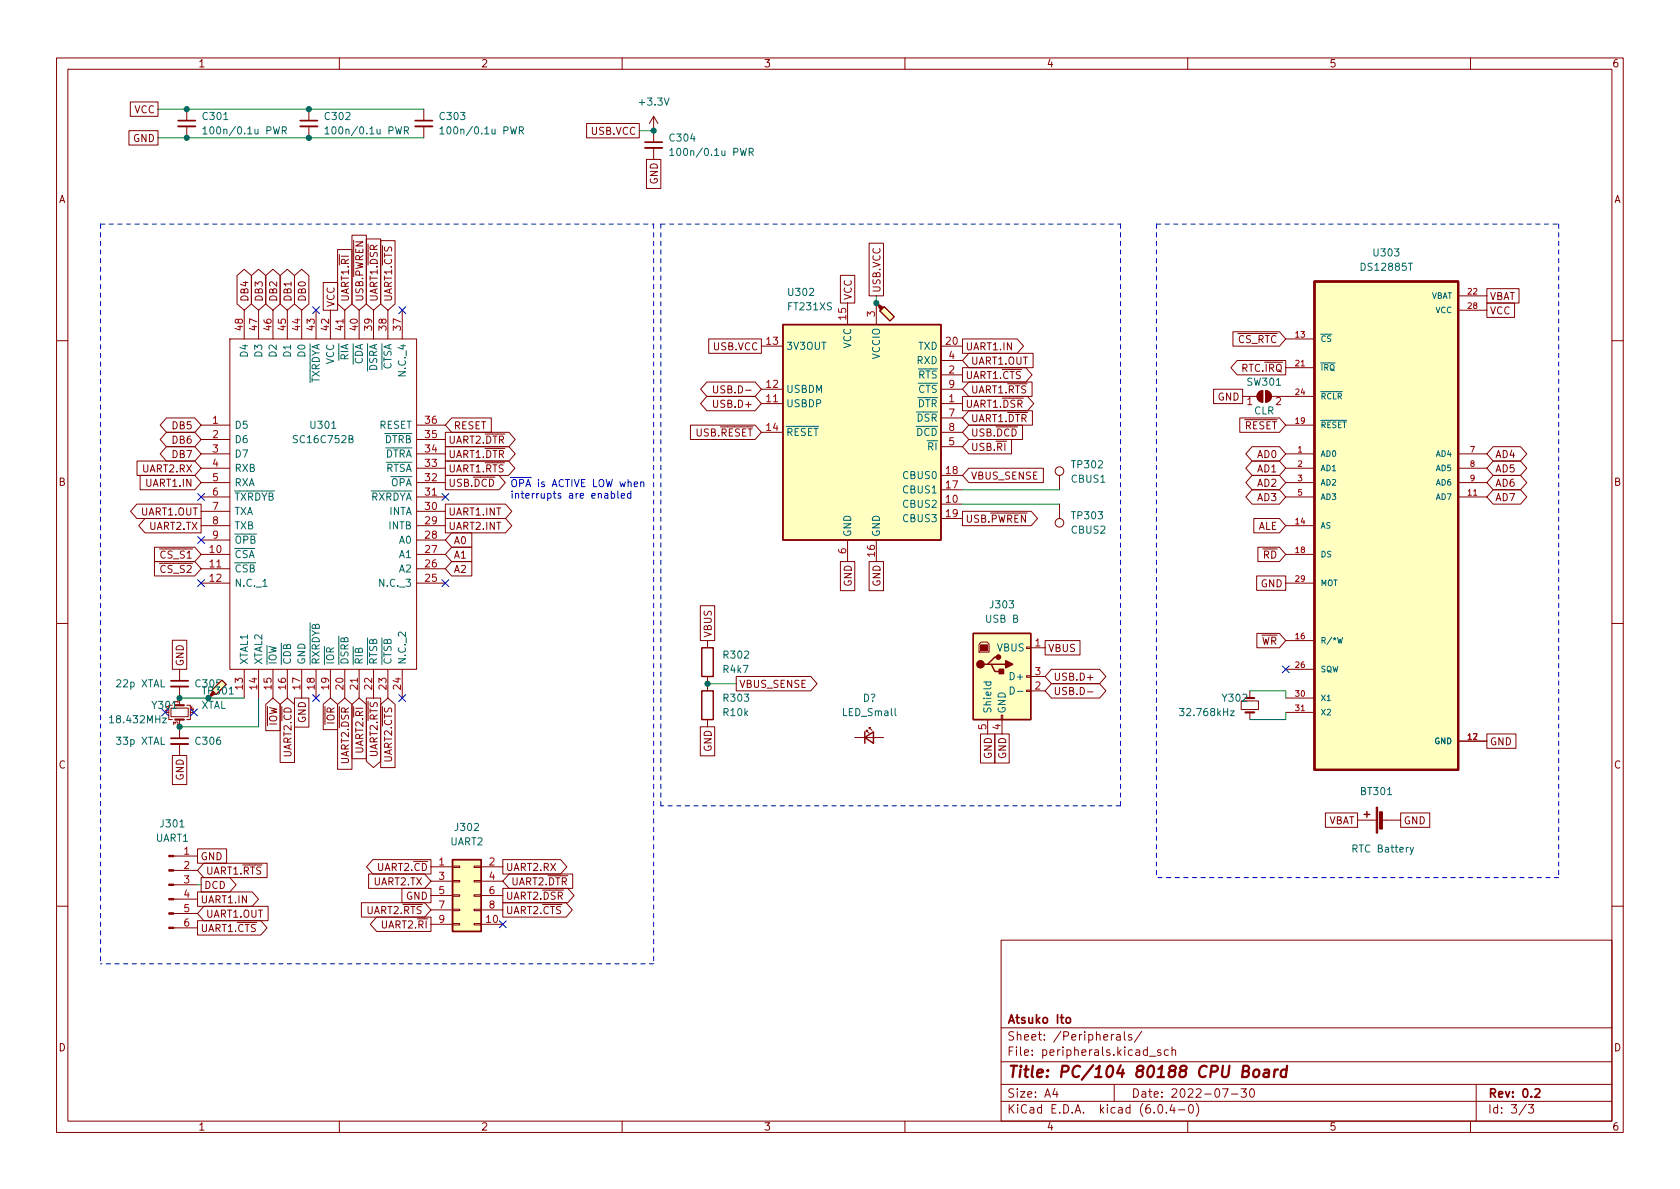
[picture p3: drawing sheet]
<svg xmlns="http://www.w3.org/2000/svg" width="297mm" height="210mm" viewBox="0 0 297 210" stroke-linecap="round" stroke-linejoin="round" font-family="sans-serif">
<g fill="none" stroke="#840000" stroke-width=".18">
<path d="M10 10.2h277v190.1h-277zM12 12.2h273v186.1h-273zM23 18h4.9v2.6h-4.9zM33 19.3v2M54.6 19.3v2M60 10.2v2M74.9 19.3v2M110 10.2v2M160 10.2v2M210 10.2v2M260 10.2v2M22.8 23.1h5.1v2.5h-5.1z"/>
<path d="M33 22.3v2.1M54.6 22.3v2.1M74.9 22.3v2.1M103.7 21.8h9.3v2.6h-9.3zM114.3 28.2h2.5v5.1h-2.5zM115.6 20.6l-.8 1.2M115.6 20.6v4.5M115.6 26.2v2M115.6 20.6l.7 1.2M40.6 59.9h33.1v58.5h-33.1zM41.9 48.7l1.3-1.1 1.3 1.1v5l-1.3 1.2-1.3-1.2zM43.2 54.9v5"/>
<path d="M44.4 48.7l1.3-1.1 1.3 1.1v5l-1.3 1.2-1.3-1.2zM45.7 54.9v5M47 48.7l1.3-1.1 1.2 1.1v5l-1.2 1.2-1.3-1.2zM48.3 54.9v5M49.5 48.7l1.3-1.1 1.3 1.1v5l-1.3 1.2-1.3-1.2zM50.8 54.9v5M52.1 48.7l1.2-1.1 1.3 1.1v5l-1.3 1.2-1.2-1.2zM53.3 54.9v5M55.9 54.9v5M57.1 50h2.6v4.9h-2.6zM58.4 54.9v5M59.7 44.1h2.5v9.6l-1.2 1.2-1.3-1.2z"/>
<path d="M61 54.9v5M62.2 41.6h2.6v12.1l-1.3 1.2-1.3-1.2zM63.5 54.9v5M64.8 42.3h2.5v11.4l-1.3 1.2-1.2-1.2zM66 54.9v5M67.3 42.6h2.6v11.1l-1.3 1.2-1.3-1.2zM68.6 54.9v5M71.1 54.9v5M125.3 59.9h9.3v2.6h-9.3zM148.6 48.7h2.5v4.9h-2.5zM149.9 53.6v3.8M153.7 43h2.5v9.3h-2.5z"/>
<path d="M154.9 53.6h.1M154.9 53.6v3.8M156.3 54.2l1.8 1.8-.7 .8-1.8-1.8zM170.2 59.9h9.7l1.1 1.3-1.1 1.3h-9.7zM218 58.7h8.2l1.1 1.2-1.1 1.3h-8.2zM227.3 59.9h5.1M257.8 52.3h5.1M257.8 54.9h5.1M262.9 53.6h4.9v2.5h-4.9zM262.9 51h5.7v2.6h-5.7zM10 60.2h2M29.4 73.9h5l1.2 1.3-1.2 1.2h-5l-1.1-1.2z"/>
<path d="M29.4 79h5l1.2 1.3-1.2 1.2h-5l-1.1-1.2zM29.4 76.4h5l1.2 1.3-1.2 1.3h-5l-1.1-1.3zM35.6 75.2h5M35.6 77.7h5M73.7 75.2h5M73.7 77.7h5M78.7 79h11.3l1.1 1.3-1.1 1.2h-11.3zM78.7 76.4h11.3l1.1 1.3-1.1 1.3h-11.3zM79.9 73.9h7v2.5h-7l-1.2-1.2zM122.1 75.2h11.4l1.1 1.2-1.1 1.3h-11.4zM125 70.1h8.5l1.1 1.3-1.1 1.2h-8.5l-1.1-1.2zM125 67.6h8.5l1.1 1.2-1.1 1.3h-8.5l-1.1-1.3z"/>
<path d="M126.2 70.8v1l.2 .2h.4l.1-.2v-1M126.2 68.2v1.1l.2 .2 .4-.1 .1-.1v-1.1M134.6 71.4h3.8M134.6 68.8h3.8M134.6 61.2h3.8M134.6 76.4h3.8M166.4 71.4h3.8M166.4 68.8h3.8M166.4 61.2h3.8M166.4 76.4h3.8M166.4 66.3h3.8M166.4 63.7h3.8"/>
<path d="M166.4 79h3.8M166.4 73.9h3.8M170.2 65h11.2l1.1 1.3-1.1 1.3h-11.2zM170.2 70.1h11.5l1.1 1.3-1.1 1.2h-11.5zM171.3 77.7h7.6v2.6h-7.6l-1.1-1.3zM171.3 75.2h9.5v2.5h-9.5l-1.1-1.3zM171.3 72.6h11.2v2.6h-11.2l-1.1-1.3zM171.3 62.5h11.4v2.5h-11.4l-1.1-1.3zM171.3 67.6h11.2v2.5h-11.2l-1.1-1.3zM214.6 68.8h5.1v2.6h-5.1zM218.7 63.7h8.6v2.6h-8.6l-1.1-1.3zM219.2 73.9h7l1.1 1.3-1.1 1.2h-7z"/>
<path d="M219.7 70.1h2.5M221.4 79h4.8l1.1 1.3-1.1 1.2h-4.8l-1.1-1.2zM222.5 69.4l.8-.3v2a1.02 1.02 0 0 1-1-.6 1.02 1.02 0 0 1 .2-1.1zM223.8 69.1a1.02 1.02 0 0 1 1 1 1.02 1.02 0 0 1-1 1zM224.8 70.1h7.6M227.3 75.2h5.1M227.3 65h5.1M264 79h4.8l1.2 1.3-1.2 1.2h-4.8l-1.1-1.2zM285 60.2h2M24.2 89.1h11.4v2.6h-11.4l-1.1-1.3zM24.2 81.5h10.2l1.2 1.3-1.2 1.3h-10.2zM24.8 84.1h9.6l1.2 1.2-1.2 1.3h-9.6z"/>
<path d="M25.6 91.7h10v2.5h-10l-1.1-1.2zM27.3 96.8h7.1l1.2 1.2-1.2 1.3h-7.1zM27.3 99.3h7.1l1.2 1.3-1.2 1.2h-7.1zM35.6 98h5M35.6 95.5h5M35.6 93h5M35.6 80.3h5M35.6 90.4h5M35.6 87.9h5M35.6 85.3h5M35.6 82.8h5M73.7 98h5"/>
<path d="M73.7 95.5h5M73.7 93h5M73.7 80.3h5M73.7 90.4h5M73.7 87.9h5M73.7 85.3h5M73.7 82.8h5M78.7 89.1h10.7l1.1 1.3-1.1 1.3h-10.7zM78.7 84.1h9.5l1.1 1.2-1.1 1.3h-9.5zM78.7 91.7h10.7l1.1 1.3-1.1 1.2h-10.7zM78.7 81.5h11.2l1.1 1.3-1.1 1.3h-11.2zM79.9 99.3h3.5v2.5h-3.5l-1.2-1.2z"/>
<path d="M79.9 94.2h3.5v2.6h-3.5l-1.2-1.3zM79.9 96.8h3.5v2.5h-3.5l-1.2-1.3zM148.6 99.3h2.5v5.1h-2.5zM149.9 95.5v3.8M153.7 99.3h2.5v5.1h-2.5zM154.9 95.5v3.8M166.4 89.1h3.8M166.4 86.6h3.8M166.4 84.1h3.8M166.4 91.7h3.8M170.2 90.4h12.1l1.1 1.3-1.1 1.3h-12.1zM171.3 82.8h13.2v2.5h-13.2l-1.1-1.2z"/>
<path d="M187.3 84.1v2.5M187.3 89.1v2.6M221.4 84.1h4.8l1.1 1.2-1.1 1.3h-4.8l-1.1-1.3zM221.4 86.6h4.8l1.1 1.3-1.1 1.2h-4.8l-1.1-1.2zM221.4 81.5h4.8l1.1 1.3-1.1 1.3h-4.8l-1.1-1.3zM221.7 91.7h4.5l1.1 1.3-1.1 1.2h-4.5zM222.4 96.8h3.8l1.1 1.2-1.1 1.3h-3.8zM227.3 98h5.1M227.3 93h5.1M227.3 80.3h5.1M227.3 87.9h5.1M227.3 85.3h5.1"/>
<path d="M227.3 82.8h5.1M257.8 80.3h5.1M257.8 87.9h5.1M257.8 85.3h5.1M257.8 82.8h5.1M264 86.6h4.8l1.2 1.3-1.2 1.2h-4.8l-1.1-1.2zM264 81.5h4.8l1.2 1.3-1.2 1.3h-4.8l-1.1-1.3zM264 84.1h4.8l1.2 1.2-1.2 1.3h-4.8l-1.1-1.3zM10 110.2h2M30.5 113.2h2.5v5.2h-2.5zM31.7 118.4v2M35.6 100.6h5"/>
<path d="M35.6 103.1h5M43.2 118.4v5M45.7 118.4v5M48.3 118.4v5M50.8 118.4v5M53.3 118.4v5M55.9 118.4v5M58.4 118.4v5M61 118.4v5M63.5 118.4v5M66 118.4v5M68.6 118.4v5"/>
<path d="M71.1 118.4v5M73.7 100.6h5M73.7 103.1h5M123.8 107.1h2.6v6.2h-2.6zM125.1 113.3v1.2M125.1 119.6v2.6M130.2 119.6h13.2l1.1 1.3-1.1 1.3h-13.2zM173.1 113.9l.4-.4h1l.4 .4v1.4h-1.8zM181.5 119.5h.7v.3h-.7zM181.5 114.4h.7v.3h-.7zM182.2 114.5h2.6M182.2 119.6h2.6"/>
<path d="M184.8 113.3h6.2v2.5h-6.2zM185.9 118.4h8.5l1.1 1.2-1.1 1.3h-8.5l-1.1-1.3zM192.3 119.8h.9M222.2 101.8h5.1v2.6h-5.1zM222.2 112h4l1.1 1.3-1.1 1.2h-4zM227.3 103.1h5.1M227.3 113.3h5.1M227.3 118.4h5.1M285 110.2h2M30.2 125.2h3.1v1.5h-3.1zM30.5 133.6h2.5v5.1h-2.5zM30.5 124.7h-.7v2.5h.7"/>
<path d="M31.7 121.4v3.3M31.7 127.2v3.4M31.7 131.6v2M33 124.7h.7v2.5h-.7M37.5 122l1.7-1.7 .8 .7-1.8 1.8zM47 124.5l1.3-1.1 1.2 1.1v4.7h-2.5zM49.5 124.5l1.3-1.1 1.3 1.1v10.3h-2.6zM52.1 123.4h2.5v5.2h-2.5zM57.1 124.5l1.3-1.1 1.3 1.1v4.5h-2.6zM59.7 124.5l1.3-1.1 1.2 1.1v11.5h-2.5zM62.2 124.5l1.3-1.1 1.3 1.1v9.7h-2.6zM64.8 123.4h2.5v11.2l-1.3 1.1-1.2-1.1z"/>
<path d="M67.3 124.5l1.3-1.1 1.3 1.1v11.2h-2.6zM123.8 128.5h2.6v5.2h-2.6zM125.1 127.2v1.3M151.1 130.4h5.1M153.2 129.4v-.2h.2h-.2l.5 .5M153.7 128.9v-.3h.2h-.2l.5 .6M173.4 129.8h2.5v5.1h-2.5zM174.6 127.2v2.6M175.9 129.8h2.5v5.1h-2.5zM177 126.5h.3v.7h-.3zM177.2 127.2v2.6M181.5 122h.7v.3h-.7z"/>
<path d="M182.2 122.2h2.6M185.9 120.9h8.5l1.1 1.3-1.1 1.2h-8.5l-1.1-1.2zM192.3 122.3h.9M219.5 123.9h3v1.6h-3zM221 122.2v1.2M221 126v1.2M227.3 123.4h5.1M227.3 126h5.1M257.8 131.1h5.1M262.9 129.8h5.1v2.5h-5.1zM30.7 159h4.2M30.7 156.5h4.2"/>
<path d="M30.7 153.9h4.2M30.7 151.4h4.2M34.9 157.7h9.7l1.1 1.3-1.1 1.3h-9.7zM34.9 150.1h5.2v2.5h-5.2zM35.6 155.2h5l1.2 1.3-1.2 1.2h-5zM36 152.6h11.2v2.6h-11.2l-1.1-1.3zM63.9 159.6h11.2l1.1 1.3-1.1 1.3h-11.2zM65.2 154.6h9.9l1.1 1.2-1.1 1.3h-9.9zM65.9 152h10.3v2.6h-10.3l-1.1-1.3zM71.1 157.1h5.1v2.5h-5.1zM76.2 153.3h3.8M76.2 155.8h3.8"/>
<path d="M76.2 158.4h3.8M80 158.2h1.3v.3h-1.3zM80 155.7h1.3v.3h-1.3zM80 153.2h1.3v.2h-1.3zM83.8 158.2h1.3v.3h-1.3zM83.8 155.7h1.3v.3h-1.3zM83.8 153.2h1.3v.2h-1.3zM85.1 153.3h3.8M85.1 155.8h3.8M85.1 158.4h3.8M88.9 159.6h11.2l1.1 1.3-1.1 1.3h-11.2zM88.9 152h10.2l1.1 1.3-1.1 1.3h-10.2z"/>
<path d="M88.9 157.1h11.5l1.1 1.3-1.1 1.2h-11.5zM90 154.6h11.3v2.5h-11.3l-1.1-1.3zM234.3 143.8h5.7v2.5h-5.7zM240 145h3.3M244.3 145h3.3M247.6 143.8h5.2v2.5h-5.2zM10 160.2h2M30.7 164.1h4.2M30.7 161.5h4.2M34.9 162.8h11.2l1.1 1.3-1.1 1.2h-11.2zM36 160.3h11.4v2.5h-11.4l-1.1-1.3zM66.6 162.2h9.6v2.5h-9.6l-1.1-1.3z"/>
<path d="M76.2 163.4h3.8M76.2 160.9h3.8M80 163.3h1.3v.3h-1.3zM80 160.8h1.3v.2h-1.3zM83.8 163.3h1.3v.3h-1.3zM83.8 160.8h1.3v.2h-1.3zM85.1 163.4h3.8M85.1 160.9h3.8M177 166.3h108v32h-108zM285 160.2h2M60 198.3v2M110 198.3v2"/>
<path d="M160 198.3v2M177 194.8h108M177 191.8h108M177 187.8h108M177 181.8h108M186.5 192.5l-.4 1h1M186.9 193v1M197 191.8v3M197.4 183h.6l.1 .9M198.1 183.3l-.5 .1a.29 .29 0 0 0-.2 .2 .29 .29 0 0 0 .2 .3h.5M198.8 182.4v1.3l.2 .2M200.1 183l-.4-.1-.2 .2 .1 .3 .5 .1v.4h-.6"/>
<path d="M201.9 182.4l-1.3 1.9M203.2 186.8h1.2M204.9 195.4l.2-.1a.81 .81 0 0 1 .6 .7 .81 .81 0 0 1-.3 .8h-.2a.81 .81 0 0 1-.6-.6 .81 .81 0 0 1 .3-.8zM205.2 185.7l-.3-.1-.3 .2 .1 .3 .5 .1v.4h-.6M206.2 196.7v.1M206.6 185.7l-.5-.1-.2 .3v.4l.1 .3h.6M207.2 195.3l-.3 1h.9M207.2 185.8l.2-.2 .4 .1 .1 .9M207.2 185.1v1.5M207.6 195.8v1M208.4 196.3h1.1M210 198.3v2"/>
<path d="M210.4 195.4l.1-.1a.81 .81 0 0 1 .6 .7 .81 .81 0 0 1-.3 .8h-.2a.81 .81 0 0 1-.5-.6 .81 .81 0 0 1 .3-.8zM211.5 195.1a1.72 1.72 0 0 1 0 2.3M216.1 192.5h1l-.6 1.5M217.7 193.5h1.2M219.4 192.5h1l-.5 .6 .4 .1v.7l-.2 .1h-.5l-.2-.1M221.1 192.7l.2-.2a.81 .81 0 0 1 .6 .7 .81 .81 0 0 1-.3 .8h-.2a.81 .81 0 0 1-.3-1.3zM260 198.3v2M261 191.8v6.5M269.9 195.3l-1.3 1.9M270.2 195.3h1l-.6 .6 .5 .1v.7l-.2 .1h-.5l-.2-.1"/>
<circle cx="187.3" cy="83.3" r=".76"/>
<circle cx="187.3" cy="92.5" r=".76"/>
</g>
<path d="M31.5 21.3h3M53.1 21.3h3M73.4 21.3h3.1M114 25.1h3.1M30.2 130.6h3.1M30.2 120.4h3.1M188.6 180.1l.2-.2 .4 .2 .1 .5-.2 .3h-.3l-.2-.1zM271.4 192.7l.6-.2 .2 .2 .1 .3-1 1h1" fill="none" stroke="#840000" stroke-width=".3"/>
<path d="M219.7 189.4l.9-.1a.46 .46 0 0 0 .3-.4 .46 .46 0 0 0-.4-.4h-.6l-.3 2h.8a.53 .53 0 0 0 .4-.5 .53 .53 0 0 0-.4-.6M221.8 189.3a.52 .52 0 0 1 .5-.2 .52 .52 0 0 1 .4 .4l-.1 .6a.55 .55 0 0 1-.5 .4 .55 .55 0 0 1-.5-.4zM223.6 189.2l.2-.1 .5 .1v1.3M224.4 189.6l-.7 .1a.4 .4 0 0 0-.3 .3 .4 .4 0 0 0 .2 .5l.7-.1M225.4 189.1l-.2 1.4M226 189.1l-.4 .1-.3 .3M227.5 189.2a.66 .66 0 0 0-1 .3l-.1 .6 .2 .3 .2 .1 .5-.1M227.6 188.5l-.3 2" fill="none" stroke="#840000" stroke-width=".4"/>
<g fill="none" stroke="#006464" stroke-width=".18">
<path d="M35.9 22.8l.3-.4v1.3M35.9 23.7h.7M49.9 23.1l.6-.1 .1-.2v-.3l-.7-.1v1.3M50.2 23.1l.4 .6M57.5 22.8l.3-.4v1.3M57.5 23.7h.7M71.5 23.1l.6-.1 .1-.2v-.3l-.7-.1v1.3M71.8 23.1l.4 .6M77.8 22.8l.4-.4v1.3M77.8 23.7h.7M91.8 23.1l.6-.1 .1-.2v-.3l-.7-.1v1.3M92.1 23.1l.4 .6"/>
<path d="M118.4 26.6l.4-.4v1.3M118.4 27.5h.8M132.5 26.9l.6-.1 .1-.1-.1-.4-.6-.1v1.3M132.8 26.9l.4 .6M162.3 75.8a.64 .64 0 0 1 .7 .6 .64 .64 0 0 1-.7 .6zM164.3 75.9a.6 .6 0 0 0-.9 .4 .6 .6 0 0 0 .6 .7l.3-.1M164.8 75.8a.64 .64 0 0 1 .8 .6 .64 .64 0 0 1-.8 .6zM43.7 99.9h-.5l-.1 .1v.4l.5 .2 .1 .3-.2 .3-.5-.1M42.5 100a.6 .6 0 0 0-.8 .4 .6 .6 0 0 0 .6 .8l.2-.2M44.3 100.5l.5-.1 .1-.2v-.2l-.6-.1v1.3h.4l.2-.2 .1-.3-.3-.2M46.5 103.7h.7M50.2 116.5a.6 .6 0 0 0 .4 .8 .6 .6 0 0 0 .8-.6l-.1-.2"/>
<path d="M50.3 115.3a.66 .66 0 0 1 .7 0 .66 .66 0 0 1 .4 .6h-1.3zM50.7 114.3l.3-.3h.3l.1 .2v.5h-1.3l.1-.6 .3-.1 .1 .1 .1 .6M236.5 112.7l.2 1 .2-.7 .2 .7 .3-1M19.4 126.9l.3-.3v1.2M19.4 127.8h.7M173.9 120.6h1.3M174.4 120.6v.4l.2 .2 .5-.1v-.5M178.6 121.5a.64 .64 0 0 1 .7 .6 .64 .64 0 0 1-.7 .6zM179.9 122.3h1M208.5 125.3h.8l-.4 .5 .4 .1v.5l-.2 .2-.6-.2M217.6 125.7h.6l-.6 .9h.6M249.9 149.8l-.4 1.2-.2 .1"/>
</g>
<path d="M31.5 22.3h3M53.1 22.3h3M73.4 22.3h3.1M114 26.2h3.1M30.2 131.6h3.1M30.2 121.4h3.1" fill="none" stroke="#840000" stroke-width=".33"/>
<path d="M31 124.7h1.5M31 127.2h1.5M220.2 123.4h1.5M220.2 126h1.5" fill="none" stroke="#840000" stroke-width=".38"/>
<g fill="#840000" stroke="#840000" stroke-width=".18">
<path d="M29.8 164h.9v.2h-.9z"/>
<path d="M29.8 161.4h.9v.3h-.9z"/>
<path d="M29.8 158.9h.9v.2h-.9z"/>
<path d="M29.8 156.3h.9v.3h-.9z"/>
<path d="M29.8 153.8h.9v.2h-.9z"/>
<path d="M29.8 151.3h.9v.2h-.9z"/>
<path d="M154.9 53.6l1.3 .8-.5 .5z"/>
<path d="M173.4 114h1.2v1.1h-1.2z"/>
<path d="M222.5 69.4l.8-.3v2a1.02 1.02 0 0 1-1-.6 1.02 1.02 0 0 1 .2-1.1z"/>
<path d="M223.8 69.1a1.02 1.02 0 0 1 1 1 1.02 1.02 0 0 1-1 1z"/>
<path d="M243.3 142.7h.3v4.6h-.3z"/>
<path d="M243.9 143.6h.5v3h-.5z"/>
</g>
<g fill="#ffffc2" stroke="#ffffc2" stroke-width=".18">
<path d="M80 152h5.1v12.7h-5.1z"/>
<path d="M37.5 122l1.7-1.7 .8 .7-1.8 1.8z"/>
<path d="M138.4 57.4h28v38.1h-28z"/>
<path d="M156.3 54.2l1.8 1.8-.7 .8-1.8-1.8z"/>
<path d="M232.4 49.8h25.4v86.3h-25.4z"/>
<path d="M172.1 112h10.1v15.2h-10.1z"/>
</g>
<path d="M138.4 57.4h28v38.1h-28zM124.1 114.5h2v5.1h-2zM172.1 112h10.1v15.2h-10.1zM174.6 117.5h.7l.6 1.2h1.3M175.3 117.5h2.5M176.5 116.2h-.6l-1.3 1.3h-.6M124.1 122.2h2v5h-2zM152.9 130.4l1.5-1v2zM152.9 129.4v2M80 152h5.1v12.7h-5.1zM241.2 144h1M241.7 143.5v1" fill="none" stroke="#840000" stroke-width=".25"/>
<path d="M232.4 49.8h25.4v86.3h-25.4z" fill="none" stroke="#840000" stroke-width=".41"/>
<g fill="#840000" stroke="#840000" stroke-width=".25">
<path d="M177.8 116.8l1.3 .7-1.3 .6z"/>
<path d="M176.7 118.4h.7v.7h-.7z"/>
<circle cx="173.4" cy="117.5" r=".63"/>
<circle cx="176.5" cy="116.2" r=".38"/>
</g>
<path d="M108.1 87.3h.3l.3 .2-.1 .5h-.5M108.1 86.8v1.3M109.2 86.8v1.1l.2 .2M109.8 87.7l.6-.1v-.3h-.4l-.2 .1 .1 .6h.5M111.5 87.3h-.3l-.3 .2 .2 .5h.4M111.5 86.8v1.3" fill="none" stroke="#0000c2" stroke-width=".18"/>
<path d="M17.8 39.6h97.8M17.8 39.6v130.8M115.6 39.6v130.8M116.8 39.6v102.9M116.8 39.6h81.3M198.1 39.6v102.9M204.5 39.6v115.6M204.5 39.6h71.1M275.6 39.6v115.6M198.1 142.5h-81.3M275.6 155.2h-71.1M115.6 170.4h-97.8" fill="none" stroke="#0000c2" stroke-width=".18" stroke-dasharray=".8 .8"/>
<path d="M27.9 19.3h47M27.9 24.4h47M113 23.1h2.6M154.9 52.3v1.3M170.2 89.1h17.1M170.2 86.6h17.1M31.7 123.4h11.5M45.7 123.4v5.1h-14M125.1 120.9h5.1M221 122.2h6.3v1.2M227.3 126v1.2h-6.3M34.9 156.5h.7" fill="none" stroke="#009600" stroke-width=".18"/>
<g fill="none" stroke="#000084" stroke-width=".18">
<path d="M55.3 54.2l1.2 1.3M56.5 54.2l-1.2 1.3M70.5 54.2l1.2 1.3M71.7 54.2l-1.2 1.3M35 94.9l1.2 1.2M35 87.3l1.2 1.2M36.2 94.9l-1.2 1.2M36.2 87.3l-1.2 1.2M78.1 87.3l1.2 1.2M79.3 87.3l-1.2 1.2M35 102.5l1.2 1.2M36.2 102.5l-1.2 1.2"/>
<path d="M78.1 102.5l1.2 1.2M79.3 102.5l-1.2 1.2M226.7 117.7l1.2 1.3M227.9 117.7l-1.2 1.3M28.6 125.4l1.2 1.2M29.8 125.4l-1.2 1.2M33.7 125.4l1.2 1.2M34.9 125.4l-1.2 1.2M55.3 122.8l1.2 1.2M56.5 122.8l-1.2 1.2M70.5 122.8l1.2 1.2M71.7 122.8l-1.2 1.2"/>
<path d="M88.3 162.8l1.2 1.3M89.5 162.8l-1.2 1.3"/>
</g>
<g fill="#009600" stroke="#009600" stroke-width=".18">
<circle cx="31.7" cy="128.5" r=".46"/>
<circle cx="31.7" cy="123.4" r=".46"/>
<circle cx="54.6" cy="19.3" r=".46"/>
<circle cx="54.6" cy="24.4" r=".46"/>
<circle cx="36.8" cy="123.4" r=".46"/>
<circle cx="33" cy="24.4" r=".46"/>
<circle cx="33" cy="19.3" r=".46"/>
<circle cx="154.9" cy="53.6" r=".46"/>
<circle cx="125.1" cy="120.9" r=".46"/>
<circle cx="115.6" cy="23.1" r=".46"/>
</g>
<text font-size="2.8" fill="#840000" x="178" y="190.6">Title: PC/104 80188 CPU Board</text>
<g font-size="2.1" fill="#840000">
<text x="178" y="184">Sheet: /Peripherals/</text>
<text x="178" y="181">Atsuko Ito</text>
<text x="178" y="186.7">File: peripherals.kicad_sch</text>
<text x="178" y="196.9">KiCad E.D.A. kicad (6.0.4-0)</text>
<text x="178" y="194.1">Size: A4</text>
<text x="200" y="194.1">Date: 2022-07-30</text>
<text x="263" y="194.1">Rev: 0.2</text>
<text x="263" y="196.9">Id: 3/3</text>
</g>
<g font-size="1.8" fill="#840000">
<text x="35" y="11.9">1</text>
<text x="85" y="11.9">2</text>
<text x="135" y="11.9">3</text>
<text x="185" y="11.9">4</text>
<text x="235" y="11.9">5</text>
<text x="285" y="11.9">6</text>
<text x="23.7" y="20">VCC</text>
<text x="104.6" y="23.8">USB.VCC</text>
<text x="23.5" y="25.1">GND</text>
<text x="10.3" y="35.9">A</text>
<text x="116.3" y="32.6" transform="rotate(-90 116.3 32.6)">GND</text>
<text x="285.3" y="35.9">A</text>
<text x="43.9" y="53.4" transform="rotate(-90 43.9 53.4)">DB4</text>
<text x="46.4" y="53.4" transform="rotate(-90 46.4 53.4)">DB3</text>
<text x="49" y="53.4" transform="rotate(-90 49 53.4)">DB2</text>
<text x="51.5" y="53.4" transform="rotate(-90 51.5 53.4)">DB1</text>
<text x="54.1" y="53.4" transform="rotate(-90 54.1 53.4)">DB0</text>
<text x="61.7" y="53.4" transform="rotate(-90 61.7 53.4)">UART1.~{RI}</text>
<text x="64.2" y="53.4" transform="rotate(-90 64.2 53.4)">USB.~{PWREN}</text>
<text x="66.8" y="53.4" transform="rotate(-90 66.8 53.4)">UART1.~{DSR}</text>
<text x="69.3" y="53.4" transform="rotate(-90 69.3 53.4)">UART1.~{CTS}</text>
<text x="150.6" y="53.1" transform="rotate(-90 150.6 53.1)">VCC</text>
<text x="155.7" y="51.8" transform="rotate(-90 155.7 51.8)">USB.VCC</text>
<text x="263.4" y="53">VBAT</text>
<text x="59.1" y="54.4" transform="rotate(-90 59.1 54.4)">VCC</text>
<text x="263.4" y="55.6">VCC</text>
<text x="126.2" y="61.9">USB.VCC</text>
<text x="170.7" y="61.9">UART1.IN</text>
<text x="171.6" y="64.5">UART1.OUT</text>
<text x="217.4" y="60.7">~{CS_RTC}</text>
<text x="218.2" y="65.7">RTC.~{IRQ}</text>
<text x="127.1" y="69.6">USB.D-</text>
<text x="170.7" y="67">UART1.~{CTS}</text>
<text x="171.6" y="69.6">UART1.~{RTS}</text>
<text x="215.3" y="70.8">GND</text>
<text x="30.6" y="75.9">DB5</text>
<text x="80.2" y="75.9">RESET</text>
<text x="121.7" y="77.2">USB.~{RESET}</text>
<text x="126.7" y="72.1">USB.D+</text>
<text x="170.7" y="72.1">UART1.~{DSR}</text>
<text x="171.6" y="77.2">USB.~{DCD}</text>
<text x="171.6" y="74.6">UART1.~{DTR}</text>
<text x="218.6" y="75.9">~{RESET}</text>
<text x="25.3" y="83.5">UART2.RX</text>
<text x="30.6" y="81">DB7</text>
<text x="30.6" y="78.4">DB6</text>
<text x="79.2" y="81">UART1.~{DTR}</text>
<text x="79.2" y="78.4">UART2.~{DTR}</text>
<text x="171.6" y="79.7">USB.~{RI}</text>
<text x="222.4" y="83.5">AD1</text>
<text x="222.4" y="81">AD0</text>
<text x="264.3" y="81">AD4</text>
<text x="264.3" y="83.5">AD5</text>
<text x="10.3" y="85.9">B</text>
<text x="26" y="86.1">UART1.IN</text>
<text x="171.6" y="84.8">VBUS_SENSE</text>
<text x="222.4" y="86.1">AD2</text>
<text x="222.4" y="88.6">AD3</text>
<text x="264.3" y="88.6">AD7</text>
<text x="264.3" y="86.1">AD6</text>
<text x="285.3" y="85.9">B</text>
<text x="25" y="91.1">UART1.OUT</text>
<text x="26.4" y="93.7">UART2.TX</text>
<text x="79.2" y="91.1">UART1.INT</text>
<text x="79.2" y="93.7">UART2.INT</text>
<text x="170.7" y="92.4">USB.~{PWREN}</text>
<text x="222.4" y="93.7">ALE</text>
<text x="27.2" y="98.8">~{CS_S1}</text>
<text x="27.2" y="101.3">~{CS_S2}</text>
<text x="80.2" y="101.3">A2</text>
<text x="80.2" y="96.2">A0</text>
<text x="80.2" y="98.8">A1</text>
<text x="222" y="98.8">~{RD}</text>
<text x="150.6" y="103.7" transform="rotate(-90 150.6 103.7)">GND</text>
<text x="155.7" y="103.7" transform="rotate(-90 155.7 103.7)">GND</text>
<text x="222.9" y="103.8">GND</text>
<text x="125.8" y="112.8" transform="rotate(-90 125.8 112.8)">VBUS</text>
<text x="32.5" y="117.9" transform="rotate(-90 32.5 117.9)">GND</text>
<text x="185.3" y="115.3">VBUS</text>
<text x="221.6" y="114">~{WR}</text>
<text x="130.7" y="121.6">VBUS_SENSE</text>
<text x="186.2" y="120.4">USB.D+</text>
<text x="186.2" y="122.9">USB.D-</text>
<text x="49" y="129.8" transform="rotate(-90 49 129.8)">~{IOW}</text>
<text x="54.1" y="127.8" transform="rotate(-90 54.1 127.8)">GND</text>
<text x="59.1" y="129.4" transform="rotate(-90 59.1 129.4)">~{IOR}</text>
<text x="263.4" y="131.8">GND</text>
<text x="10.3" y="135.9">C</text>
<text x="51.5" y="135.2" transform="rotate(-90 51.5 135.2)">UART2.~{CD}</text>
<text x="61.7" y="136.4" transform="rotate(-90 61.7 136.4)">UART2.~{DSR}</text>
<text x="64.2" y="134.4" transform="rotate(-90 64.2 134.4)">UART2.~{RI}</text>
<text x="66.8" y="135.2" transform="rotate(-90 66.8 135.2)">UART2.~{RTS}</text>
<text x="69.3" y="136.2" transform="rotate(-90 69.3 136.2)">UART2.~{CTS}</text>
<text x="125.8" y="132.9" transform="rotate(-90 125.8 132.9)">GND</text>
<text x="175.4" y="134.2" transform="rotate(-90 175.4 134.2)">GND</text>
<text x="177.9" y="134.2" transform="rotate(-90 177.9 134.2)">GND</text>
<text x="285.3" y="135.9">C</text>
<text x="32.5" y="138" transform="rotate(-90 32.5 138)">GND</text>
<text x="234.7" y="145.8">VBAT</text>
<text x="248.1" y="145.8">GND</text>
<text x="35.4" y="152.1">GND</text>
<text x="36.4" y="154.6">UART1.~{RTS}</text>
<text x="65.4" y="154">UART2.~{CD}</text>
<text x="89.4" y="154">UART2.RX</text>
<text x="35.4" y="159.7">UART1.IN</text>
<text x="36" y="157.2">DCD</text>
<text x="63.5" y="161.6">UART2.~{RTS}</text>
<text x="66.1" y="156.5">UART2.TX</text>
<text x="71.8" y="159.1">GND</text>
<text x="89.4" y="161.6">UART2.~{CTS}</text>
<text x="89.4" y="159.1">UART2.~{DSR}</text>
<text x="90.3" y="156.5">UART2.~{DTR}</text>
<text x="35.4" y="164.8">UART1.~{CTS}</text>
<text x="36.4" y="162.3">UART1.OUT</text>
<text x="66.2" y="164.2">UART2.~{RI}</text>
<text x="10.3" y="185.9">D</text>
<text x="285.3" y="185.9">D</text>
<text x="35" y="199.9">1</text>
<text x="85" y="199.9">2</text>
<text x="135" y="199.9">3</text>
<text x="185" y="199.9">4</text>
<text x="235" y="199.9">5</text>
<text x="285" y="199.9">6</text>
</g>
<g font-size="1.8" fill="#006464">
<text x="36" y="21.2">C301</text>
<text x="36.9" y="23.7">100n/0.1u PWR</text>
<text x="57.6" y="21.2">C302</text>
<text x="58.5" y="23.7">100n/0.1u PWR</text>
<text x="77.9" y="21.2">C303</text>
<text x="78.8" y="23.7">100n/0.1u PWR</text>
<text x="113.2" y="18.7">+3.3V</text>
<text x="118.5" y="25">C304</text>
<text x="119.5" y="27.6">100n/0.1u PWR</text>
<text x="240.9" y="47.9">DS12885T</text>
<text x="243" y="45.3">U303</text>
<text x="139.5" y="52.3">U302</text>
<text x="139.5" y="54.9">FT231XS</text>
<text x="43.8" y="63" transform="rotate(-90 43.8 63)">D4</text>
<text x="46.4" y="63" transform="rotate(-90 46.4 63)">D3</text>
<text x="48.9" y="63" transform="rotate(-90 48.9 63)">D2</text>
<text x="51.4" y="63" transform="rotate(-90 51.4 63)">D1</text>
<text x="54" y="63" transform="rotate(-90 54 63)">D0</text>
<text x="59.1" y="64.4" transform="rotate(-90 59.1 64.4)">VCC</text>
<text x="61.6" y="65.1" transform="rotate(-90 61.6 65.1)">~{RIA}</text>
<text x="64.1" y="65.9" transform="rotate(-90 64.1 65.9)">~{CDA}</text>
<text x="138.9" y="61.8">3V3OUT</text>
<text x="150.5" y="61.6" transform="rotate(-90 150.5 61.6)">VCC</text>
<text x="155.6" y="63.5" transform="rotate(-90 155.6 63.5)">VCCIO</text>
<text x="162.1" y="64.4">RXD</text>
<text x="162.3" y="61.8">TXD</text>
<text x="56.5" y="69.3" transform="rotate(-90 56.5 69.3)">~{TXRDYA}</text>
<text x="66.7" y="67.1" transform="rotate(-90 66.7 67.1)">~{DSRA}</text>
<text x="69.2" y="66.9" transform="rotate(-90 69.2 66.9)">~{CTSA}</text>
<text x="71.8" y="66.2" transform="rotate(-90 71.8 66.2)">N.C._4</text>
<text x="138.9" y="69.5">USBDM</text>
<text x="160.9" y="66.9">~{RTS}</text>
<text x="160.9" y="69.5">~{CTS}</text>
<text x="220.6" y="68.2">SW301</text>
<text x="41.4" y="75.8">D5</text>
<text x="55" y="75.8">U301</text>
<text x="67" y="75.8">RESET</text>
<text x="138.9" y="72">USBDP</text>
<text x="138.9" y="77.1">~{RESET}</text>
<text x="160.8" y="74.5">~{DSR}</text>
<text x="160.9" y="72">~{DTR}</text>
<text x="221.7" y="73.3">CLR</text>
<text x="41.4" y="78.4">D6</text>
<text x="41.4" y="80.9">D7</text>
<text x="41.4" y="83.4">RXB</text>
<text x="52.2" y="78.4">SC16C752B</text>
<text x="66.6" y="80.9">~{DTRA}</text>
<text x="66.6" y="78.4">~{DTRB}</text>
<text x="66.7" y="83.4">~{RTSA}</text>
<text x="162.7" y="79.6">~{RI}</text>
<text x="189.6" y="82.8">TP302</text>
<text x="41.4" y="86">RXA</text>
<text x="41.4" y="88.5">~{TXRDYB}</text>
<text x="64.1" y="88.5">~{RXRDYA}</text>
<text x="67.7" y="86">~{OPA}</text>
<text x="159.9" y="89.8">CBUS2</text>
<text x="159.9" y="87.2">CBUS1</text>
<text x="159.9" y="84.7">CBUS0</text>
<text x="189.5" y="85.3">CBUS1</text>
<text x="41.4" y="91.1">TXA</text>
<text x="41.4" y="93.6">TXB</text>
<text x="68.8" y="93.6">INTB</text>
<text x="68.8" y="91.1">INTA</text>
<text x="150.5" y="95" transform="rotate(-90 150.5 95)">GND</text>
<text x="155.6" y="95" transform="rotate(-90 155.6 95)">GND</text>
<text x="159.9" y="92.3">CBUS3</text>
<text x="189.5" y="94.4">CBUS2</text>
<text x="189.6" y="91.8">TP303</text>
<text x="41.4" y="98.7">~{CSA}</text>
<text x="41.4" y="96.1">~{OPB}</text>
<text x="70.6" y="101.2">A2</text>
<text x="70.6" y="98.7">A1</text>
<text x="70.6" y="96.1">A0</text>
<text x="41.4" y="103.8">N.C._1</text>
<text x="67.4" y="103.8">N.C._3</text>
<text x="175.2" y="107.6">J303</text>
<text x="174.4" y="110.1">USB B</text>
<text x="43.8" y="117.6" transform="rotate(-90 43.8 117.6)">XTAL1</text>
<text x="46.4" y="117.6" transform="rotate(-90 46.4 117.6)">XTAL2</text>
<text x="48.9" y="117.6" transform="rotate(-90 48.9 117.6)">~{IOW}</text>
<text x="54" y="117.6" transform="rotate(-90 54 117.6)">GND</text>
<text x="56.5" y="117.6" transform="rotate(-90 56.5 117.6)">~{RXRDYB}</text>
<text x="59.1" y="117.6" transform="rotate(-90 59.1 117.6)">~{IOR}</text>
<text x="61.6" y="117.6" transform="rotate(-90 61.6 117.6)">~{DSRB}</text>
<text x="64.1" y="117.6" transform="rotate(-90 64.1 117.6)">~{RIB}</text>
<text x="66.7" y="117.6" transform="rotate(-90 66.7 117.6)">~{RTSB}</text>
<text x="69.2" y="117.6" transform="rotate(-90 69.2 117.6)">~{CTSB}</text>
<text x="71.8" y="117.6" transform="rotate(-90 71.8 117.6)">N.C._2</text>
<text x="128" y="119">R4k7</text>
<text x="128.1" y="116.5">R302</text>
<text x="176.3" y="115.2">VBUS</text>
<text x="20.7" y="121.5">22p XTAL</text>
<text x="27" y="125.3">Y301</text>
<text x="34.7" y="121.5">C305</text>
<text x="35.5" y="125.3">XTAL</text>
<text x="36" y="122.8">TP301</text>
<text x="128.1" y="124.1">R303</text>
<text x="152.6" y="124.1">D?</text>
<text x="178.9" y="120.3">D+</text>
<text x="216.3" y="124.1">Y302</text>
<text x="19.8" y="127.9">18.432MHz</text>
<text x="20.7" y="131.7">33p XTAL</text>
<text x="34.7" y="131.7">C306</text>
<text x="128" y="126.6">R10k</text>
<text x="149.1" y="126.6">LED_Small</text>
<text x="175.3" y="126.2" transform="rotate(-90 175.3 126.2)">Shield</text>
<text x="177.8" y="126.2" transform="rotate(-90 177.8 126.2)">GND</text>
<text x="209.1" y="126.6">32.768kHz</text>
<text x="240.7" y="140.6">BT301</text>
<text x="27.5" y="148.8">UART1</text>
<text x="28.5" y="146.3">J301</text>
<text x="79.6" y="149.5">UART2</text>
<text x="80.6" y="146.9">J302</text>
<text x="239.4" y="150.7">RTC Battery</text>
</g>
<g font-size="1.8" fill="#a90000">
<text x="42.9" y="58.4" transform="rotate(-90 42.9 58.4)">48</text>
<text x="45.5" y="58.4" transform="rotate(-90 45.5 58.4)">47</text>
<text x="48" y="58.4" transform="rotate(-90 48 58.4)">46</text>
<text x="50.5" y="58.4" transform="rotate(-90 50.5 58.4)">45</text>
<text x="53.1" y="58.4" transform="rotate(-90 53.1 58.4)">44</text>
<text x="55.6" y="58.4" transform="rotate(-90 55.6 58.4)">43</text>
<text x="58.2" y="58.4" transform="rotate(-90 58.2 58.4)">42</text>
<text x="60.7" y="58.4" transform="rotate(-90 60.7 58.4)">41</text>
<text x="63.2" y="58.4" transform="rotate(-90 63.2 58.4)">40</text>
<text x="65.8" y="58.4" transform="rotate(-90 65.8 58.4)">39</text>
<text x="68.3" y="58.4" transform="rotate(-90 68.3 58.4)">38</text>
<text x="70.9" y="58.4" transform="rotate(-90 70.9 58.4)">37</text>
<text x="149.6" y="56.5" transform="rotate(-90 149.6 56.5)">15</text>
<text x="154.7" y="56" transform="rotate(-90 154.7 56)">3</text>
<text x="135.5" y="61">13</text>
<text x="167.3" y="61">20</text>
<text x="167.8" y="63.5">4</text>
<text x="135.5" y="71.1">11</text>
<text x="135.5" y="68.6">12</text>
<text x="167.8" y="71.1">1</text>
<text x="167.8" y="66">2</text>
<text x="167.8" y="68.6">9</text>
<text x="220.5" y="71.6">1</text>
<text x="225.6" y="71.6">2</text>
<text x="37.6" y="74.9">1</text>
<text x="37.6" y="77.5">2</text>
<text x="75.2" y="77.5">35</text>
<text x="75.2" y="74.9">36</text>
<text x="135.5" y="76.2">14</text>
<text x="167.8" y="73.7">7</text>
<text x="167.8" y="76.2">8</text>
<text x="37.6" y="80">3</text>
<text x="37.6" y="82.5">4</text>
<text x="75.2" y="82.5">33</text>
<text x="75.2" y="80">34</text>
<text x="167.3" y="83.8">18</text>
<text x="167.8" y="78.7">5</text>
<text x="37.6" y="85.1">5</text>
<text x="37.6" y="87.6">6</text>
<text x="75.2" y="87.6">31</text>
<text x="75.2" y="85.1">32</text>
<text x="167.3" y="88.9">10</text>
<text x="167.3" y="86.4">17</text>
<text x="37.6" y="90.2">7</text>
<text x="37.6" y="92.7">8</text>
<text x="37.6" y="95.2">9</text>
<text x="75.2" y="95.2">28</text>
<text x="75.2" y="92.7">29</text>
<text x="75.2" y="90.2">30</text>
<text x="167.3" y="91.4">19</text>
<text x="37.1" y="97.8">10</text>
<text x="37.1" y="100.3">11</text>
<text x="75.2" y="100.3">26</text>
<text x="75.2" y="97.8">27</text>
<text x="149.6" y="97.9" transform="rotate(-90 149.6 97.9)">6</text>
<text x="154.7" y="98.4" transform="rotate(-90 154.7 98.4)">16</text>
<text x="37.1" y="102.9">12</text>
<text x="75.2" y="102.9">25</text>
<text x="183" y="114.3">1</text>
<text x="183" y="119.4">3</text>
<text x="42.9" y="121.9" transform="rotate(-90 42.9 121.9)">13</text>
<text x="45.5" y="121.9" transform="rotate(-90 45.5 121.9)">14</text>
<text x="48" y="121.9" transform="rotate(-90 48 121.9)">15</text>
<text x="50.5" y="121.9" transform="rotate(-90 50.5 121.9)">16</text>
<text x="53.1" y="121.9" transform="rotate(-90 53.1 121.9)">17</text>
<text x="55.6" y="121.9" transform="rotate(-90 55.6 121.9)">18</text>
<text x="58.2" y="121.9" transform="rotate(-90 58.2 121.9)">19</text>
<text x="60.7" y="121.9" transform="rotate(-90 60.7 121.9)">20</text>
<text x="63.2" y="121.9" transform="rotate(-90 63.2 121.9)">21</text>
<text x="65.8" y="121.9" transform="rotate(-90 65.8 121.9)">22</text>
<text x="68.3" y="121.9" transform="rotate(-90 68.3 121.9)">23</text>
<text x="70.9" y="121.9" transform="rotate(-90 70.9 121.9)">24</text>
<text x="183" y="121.9">2</text>
<text x="174.4" y="129" transform="rotate(-90 174.4 129)">5</text>
<text x="176.9" y="129" transform="rotate(-90 176.9 129)">4</text>
<text x="32.5" y="151.1">1</text>
<text x="32.5" y="153.7">2</text>
<text x="77.6" y="153">1</text>
<text x="77.6" y="155.6">3</text>
<text x="86.5" y="153">2</text>
<text x="86.5" y="155.6">4</text>
<text x="32.5" y="156.2">3</text>
<text x="32.5" y="158.7">4</text>
<text x="32.5" y="161.3">5</text>
<text x="77.6" y="158.1">5</text>
<text x="77.6" y="160.6">7</text>
<text x="86.5" y="158.1">6</text>
<text x="86.5" y="160.6">8</text>
<text x="32.5" y="163.8">6</text>
<text x="77.6" y="163.2">9</text>
<text x="86" y="163.2">10</text>
</g>
<g font-size="1.8" fill="#0000c2">
<text x="79.2" y="83.5">UART1.~{RTS}</text>
<text x="79.2" y="86.1">USB.~{DCD} ~{OPA} is ACTIVE LOW when</text>
<text x="90.2" y="88.2">interrupts are enabled</text>
</g>
<g font-size="1.4" fill="#006464">
<text x="252.9" y="52.8">VBAT</text>
<text x="253.8" y="55.4">VCC</text>
<text x="233.4" y="60.4">~{CS}</text>
<text x="233.4" y="65.5">~{IRQ}</text>
<text x="233.4" y="70.6">~{RCLR}</text>
<text x="233.4" y="75.7">~{RESET}</text>
<text x="233.4" y="80.8">AD0</text>
<text x="233.4" y="83.3">AD1</text>
<text x="254" y="80.8">AD4</text>
<text x="254" y="83.3">AD5</text>
<text x="233.4" y="85.8">AD2</text>
<text x="233.4" y="88.4">AD3</text>
<text x="254" y="88.4">AD7</text>
<text x="254" y="85.8">AD6</text>
<text x="233.4" y="93.5">AS</text>
<text x="233.4" y="98.5">DS</text>
<text x="233.4" y="103.6">MOT</text>
<text x="233.4" y="113.8">R/*W</text>
<text x="233.4" y="118.9">SQW</text>
<text x="233.4" y="123.9">X1</text>
<text x="233.4" y="126.5">X2</text>
<text x="253.6" y="131.6">GND</text>
</g>
<g font-size="1.4" fill="#a90000">
<text x="259.6" y="52.1">22</text>
<text x="229.1" y="59.7">13</text>
<text x="259.6" y="54.6">28</text>
<text x="229.1" y="64.8">21</text>
<text x="229.1" y="69.8">24</text>
<text x="229.1" y="74.9">19</text>
<text x="229.5" y="80">1</text>
<text x="229.5" y="82.5">2</text>
<text x="260" y="80">7</text>
<text x="260" y="82.5">8</text>
<text x="229.5" y="85.1">3</text>
<text x="229.5" y="87.6">5</text>
<text x="259.6" y="87.6">11</text>
<text x="260" y="85.1">9</text>
<text x="229.1" y="92.7">14</text>
<text x="229.1" y="97.8">18</text>
<text x="229.1" y="102.9">29</text>
<text x="229.1" y="113">16</text>
<text x="229.1" y="118.1">26</text>
<text x="229.1" y="123.2">30</text>
<text x="229.1" y="125.7">31</text>
<text x="259.6" y="130.8">12</text>
</g>
<g font-size="1.1" fill="#a90000">
<text x="29.2" y="125.7">2</text>
<text x="31.5" y="124.4" transform="rotate(-90 31.5 124.4)">1</text>
<text x="33.7" y="125.7">4</text>
<text x="31.5" y="128.2" transform="rotate(-90 31.5 128.2)">3</text>
</g>
</svg>
